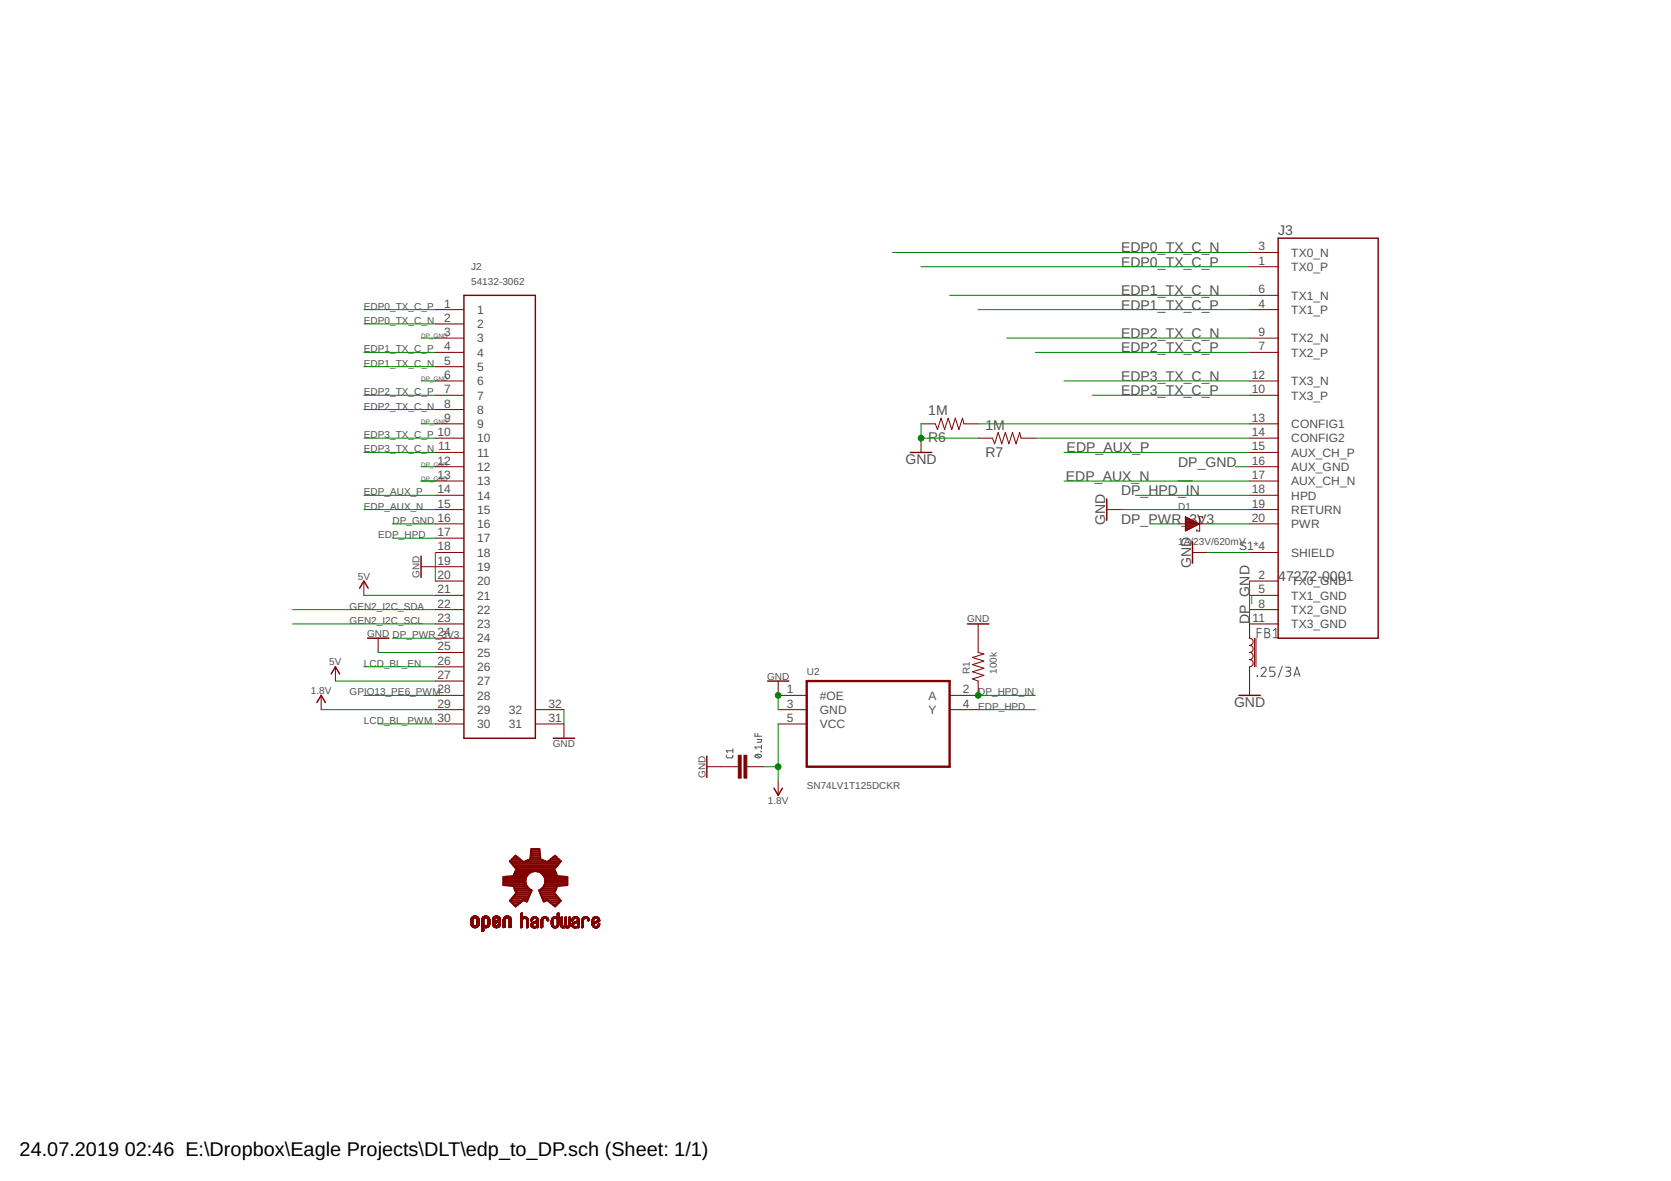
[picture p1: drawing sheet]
<svg xmlns="http://www.w3.org/2000/svg" width="297mm" height="210mm" viewBox="0 0 297 210" stroke-linecap="round" stroke-linejoin="round" font-family="sans-serif">
<g fill="none" stroke="#505050" stroke-width=".18">
<path d="M223.5 112.5h.7M224.2 118.9a.45 .45 0 0 1 .6-.3 .45 .45 0 0 1 .1 .7l-.7 .9h.9M224.2 111.7h-.7v1.6M224.9 111.7h.4a.37 .37 0 0 1 .4 .4 .37 .37 0 0 1-.4 .4 .44 .44 0 0 1 .4 .4 .44 .44 0 0 1-.4 .4h-.4zM224.9 112.5h.4M226.3 113.3h.9M226.3 112.1l.5-.4v1.6M226.6 118.6h-.9v.7h.6a.47 .47 0 0 1 .3 .5 .47 .47 0 0 1-.3 .4h-.6M227.9 118.4l-.7 2M228.5 118.6h.6a.36 .36 0 0 1 .3 .3 .36 .36 0 0 1-.3 .4h-.4M229 119.3a.46 .46 0 0 1 .4 .5 .46 .46 0 0 1-.4 .4h-.5M230.1 119.8h.9"/>
<path d="M129.1 134.2l.1 .4 .2 .1 .8-.1 .1-.4M130.3 133.1v.7M130.3 133.4h-1.2l.3 .4M134.2 130.3v.6h1.2M134.3 134.2a.65 .65 0 0 1 1 .3 .63 .63 0 0 1-.6 .2 .63 .63 0 0 1-.5-.4zM134.5 134.1l.6 .5M134.6 131.4h.8l-.1 .5h-.7M134.7 130.3v.6M135.3 133.5l.1 .1zM135.4 132.5v.6M135.4 132.8h-1.2l.3 .3M223.5 120.1l.1 .1z"/>
<path d="M230 120.2l.5-1.6 .6 1.6"/>
</g>
<path d="M143.4 121.1h25.4v15.2h-25.4z" fill="none" stroke="#800000" stroke-width=".42"/>
<g fill="none" stroke="#800000" stroke-width=".18">
<path d="M77.4 55h5.1M77.4 57.6h5.1M222.1 55h5.1M222.1 47.4h5.1M222.1 44.9h5.1M222.1 52.5h5.1M77.4 60.1h5.1M77.4 65.2h5.1M77.4 70.3h5.1M77.4 75.3h5.1M77.4 62.6h5.1M77.4 67.7h5.1"/>
<path d="M77.4 72.8h5.1M77.4 77.9h5.1M163.7 75.3h2.6l.3 1 .7-2 .6 2 .7-2 .6 2 .6-2 .7 2 .6-2 .2 1h2.6M163.7 77.9v2.5M173.9 77.9h2.5l.4 1 .6-2 .7 2 .6-2 .6 2 .7-2 .6 2 .7-2 .2 1h2.5M222.1 60.1h5.1M222.1 70.3h5.1M222.1 75.3h5.1M222.1 62.6h5.1M222.1 67.7h5.1M222.1 77.9h5.1M77.4 80.4h5.1"/>
<path d="M77.4 85.5h5.1M77.4 90.6h5.1M77.4 95.7h5.1M77.4 83h5.1M77.4 88h5.1M77.4 93.1h5.1M77.4 98.2h5.1M196.7 90.6h2.6M209.4 93.1h1.3M210.7 91.9h.1M210.7 91.8l2.6 1.3M210.7 91.8v2.6l2.6-1.3"/>
<path d="M210.7 94.3h.2M210.7 94.2h.4M210.7 94h.7M210.7 93.9h.9M210.7 93.8h1.2M210.7 93.7h1.4M210.7 93.6h1.6M210.7 93.5h1.9M210.7 93.3h2.1M210.7 93.2h2.4M210.7 93.1h2.5M210.7 93h2.2"/>
<path d="M210.7 92.8h2M210.7 92.7h1.7M210.7 92.6h1.5M210.7 92.5h1.3M210.7 92.4h1M210.7 92.2h.8M210.7 92.1h.5M210.7 92h.3M212 98.2h2.5M213.3 93.1h1.2M213.8 92.1v-.3h-.5v2.6h-.6v-.3M222.1 80.4h5.1"/>
<path d="M222.1 85.5h5.1M222.1 90.6h5.1M222.1 83h5.1M222.1 88h5.1M222.1 93.1h5.1M222.1 98.2h5.1M59.6 118.5v2.6M64.7 103.3v2.5M67.2 113.4v2.6M74.8 100.7h7.7M77.4 105.8h5.1M77.4 110.9h5.1"/>
<path d="M77.4 116h5.1M77.4 103.3h5.1M77.4 108.4h5.1M77.4 113.4h5.1M77.4 118.5h5.1M173.9 110.9v5.1l1 .2-2 .7 2 .6-2 .6 2 .7-2 .6 2 .6-2 .7 1 .4v2.5h-5.1M222.1 105.8h5.1M222.1 103.3h5.1M222.1 108.4h5.1M223 113.4v5.1M223.3 113.4v5.1M227.2 110.9h-5.1v2.5a.63 .63 0 0 1 .7 .7 .63 .63 0 0 1-.7 .6 .63 .63 0 0 1 .7 .6 .63 .63 0 0 1-.7 .7 .63 .63 0 0 1 .7 .6 .63 .63 0 0 1-.7 .6 .63 .63 0 0 1 .7 .7 .63 .63 0 0 1-.7 .6v5.1"/>
<path d="M57.1 123.6v2.5M77.4 123.6h5.1M77.4 126.1h5.1M77.4 128.7h5.1M77.4 121.1h5.1M95.2 126.1h5M95.2 128.7h5v2.5M125.6 136.3h5.6M132.8 136.3h3M138.3 121.1v2.5h5.1M138.3 126.1h5.1M138.3 128.7h5.1"/>
<path d="M138.3 138.8v2.6M168.8 126.1h5.1M83.7 164.3h.4M83.7 164.2h.4M83.7 164.1h.4M83.7 164h.4M83.7 163.9h.4M83.7 163.8h.4M83.7 163.7h.4M83.7 163.6h.4M83.7 163.5h.4M83.7 163.4h.4"/>
<path d="M83.7 164.4h.5M83.7 164.3h.5M83.7 163.3h.4M83.7 163.3h.5M83.8 164.5h.5M83.8 164.5h1.3M83.8 163.2h1.3M83.8 163.1h1.3M83.8 164.6h1.3M83.8 164.6h1.2M83.8 163.1h1.2M83.9 163h1.1"/>
<path d="M83.9 164.7h1M83.9 163h1M84 164.8h.9M84 162.9h.9M84.1 164.8h.7M84.1 162.9h.7M84.2 164.9h.5M84.2 162.8h.5M84.2 163.3h-.5M84.3 163.2h-.6M84.3 162.8h.3M84.3 164.9h.3"/>
<path d="M84.6 163.2h.5M84.6 164.4h.5M84.7 163.3h.4M84.7 163.3h.5M84.7 164.4h.5M84.8 163.4h.4M84.8 164.2h.4M84.8 164.1h.4M84.8 164h.4M84.8 163.9h.4M84.8 163.8h.4M84.8 163.7h.4"/>
<path d="M84.8 163.6h.4M84.8 163.5h.4M85 164.7h-1.1M85.1 164.5h-.5M85.2 164.4h-.5M85.2 164.3h-.4M85.6 165.4h.4M85.6 165.3h.4M85.6 165.2h.4M85.6 165.1h.4M85.6 165h.4M85.6 164.9h.4"/>
<path d="M85.6 164.6h1.4M85.6 164.5h1.4M85.6 164.5h.6M85.6 164.4h.5M85.6 164.3h.5M85.6 164.3h.4M85.6 164.2l.4 .1M85.6 164.2h.4M85.6 164.1h.4M85.6 164h.4M85.6 163.9h.4M85.6 163.8h.4"/>
<path d="M85.6 163.7h.4M85.6 163.6h.4M85.6 163.5h.4M85.6 163.4h.4M85.6 163.3h.5M85.7 165.6h.1M85.7 163.1l1.3 .1M85.7 163.1h1.3M85.8 163l1.2 .1M85.8 163h1.1M85.8 165.6h-.2M85.8 163h1"/>
<path d="M85.9 162.9h.9M86 165.5h-.4M86 162.9h.7M86.1 163.3l-.5 .1M86.1 162.8h.5M86.1 163.3h-.4M86.2 163.2h-.5M86.2 162.8h.3M86.2 164.9h.3M86.5 163.2h.5M86.6 164.4h.4M86.6 163.3h.4"/>
<path d="M86.6 164.9h-1M86.6 163.3h.5M86.6 163.3l.5 .1M86.7 164.3h.4M86.7 163.4h.4M86.7 164.2h.4M86.7 164.1h.4M86.7 164h.4M86.7 163.9h.4M86.7 163.8h.4M86.7 163.7h.4M86.7 163.6h.4"/>
<path d="M86.7 163.5h.4M86.7 164.8h-1.1M86.8 164.8h-1.2M86.8 164.7l-1.2 .1M86.9 164.7h-1.3M87 164.6l-1.4 .1M87 164.5l-1.4 .1M87 163.2h-1.3M87 164.5h-.5M87.1 164.4h-.5M87.1 164.3l-.5 .1M87.5 164.4h.6"/>
<path d="M87.5 164.4h.5M87.5 164.3h.5M87.5 164.3h.4M87.5 164.2h.4M87.5 163.7h.4M87.5 163.6h.4M87.5 163.5h.4M87.5 163.4h.4M87.5 163.4h.5M87.5 163.3h.5M87.6 164.5h.5M87.6 163.3h.5"/>
<path d="M87.6 164.5h1.3M87.6 163.2h1.3M87.6 163.1h1.3M87.7 164.6h1.2M87.7 163.1h1.2M87.7 164.6h1.1M87.7 164.7h1.1M87.7 163h1.1M87.8 164.7h1M87.8 163h1M87.8 164.8h.9M87.8 162.9h.9"/>
<path d="M87.9 164.8h.7M87.9 162.9h.7M87.9 163.5h-.4M88 164.2h-.5M88 162.8h.5M88 164.9h.5M88 163.3h-.5M88.1 164.1l-.6 .1M88.1 164.9h.3M88.1 164.1h-.6M88.1 163.7h.9M88.1 163.2h-.5"/>
<path d="M88.1 162.8h.3M88.2 163.6h.8M88.2 164.1h-.7M88.3 164h-.8M88.3 163.6h.7M88.4 163.6h.6M88.4 163.2h.5M88.4 164h-.9M88.5 163.3h.5M88.5 163.5h.5M88.5 163.9l-1 .1M88.6 164.3h.4"/>
<path d="M88.6 163.4h.4M88.6 164.2h.4M88.6 164.1h.4M88.6 163.9h-1.1M88.7 164.1h.3M88.8 164h.2M88.8 163.8l-1.3 .1M88.8 163.8h-1.3M88.9 164h.1M88.9 164.5h-.5M88.9 163.7l-1.4 .1M89 164.4h-.5"/>
<path d="M89 163.7h-1M89.4 164.8h.3M89.4 164.7h.4M89.4 164.6h.4M89.4 164.5h.4M89.4 164.4h.4M89.4 164.3h.4M89.4 164.2h.4M89.4 164.1h.4M89.4 164h.4M89.4 163.9h.4M89.4 163.8h.4"/>
<path d="M89.4 163.7h.4M89.4 163.6h.4M89.4 163.5h.4M89.4 163.4h.4M89.5 164.9h.1M89.5 163.2h1.3M89.6 163.1h1.2M89.6 163h1.1M89.7 163h1M89.7 162.9h.9M89.8 162.9h.8M89.8 164.8h-.4"/>
<path d="M89.8 164.7l-.4 .1M89.9 163.4h-.4M89.9 163.3l-.4 .1M89.9 163.3h-.4M89.9 162.8h.5M90 163.3h-.5M90 163.2h-.5M90 162.8h.3M90.3 163.2h.5M90.4 163.3h.5M90.5 163.3l.4 .1M90.5 164.8h.3"/>
<path d="M90.5 164.7h.4M90.5 164.6h.4M90.5 164.5h.4M90.5 164.4h.4M90.5 164.3h.4M90.5 164.2h.4M90.5 164.1h.4M90.5 164h.4M90.5 163.9h.4M90.5 163.8h.4M90.5 163.7h.4M90.5 163.6h.4"/>
<path d="M90.5 163.5h.4M90.5 163.4h.4M90.5 164.9h.2M90.9 164.8h-.4M92.6 164.9h.1M92.6 164.8h.2M92.6 164.7h.3M92.6 164.6h.3M92.6 164.5h.3M92.6 164.4h.3M92.6 164.3h.3M92.6 164.2h.3"/>
<path d="M92.6 164.1h.3M92.6 164h.3M92.6 163.9h.3M92.6 163.8h.3M92.6 163.7h.3M92.6 163.6h.3M92.6 163.5h.3M92.6 163.4h.3M92.6 163.3h.3M92.6 163.2h1.2M92.6 163.1l1.2 .1M92.6 163.1h1.1"/>
<path d="M92.6 163l1.1 .1M92.6 163h1M92.6 162.9l.3 .1M92.6 162.9h.3M92.6 162.8h.3M92.6 162.7h.3M92.6 162.6h.3M92.6 162.5h.3M92.6 162.4h.3M92.6 162.3h.3M92.7 162.3h.1M92.8 164.9h-.2"/>
<path d="M92.8 164.8h-.2M92.9 164.7l-.3 .1M92.9 163.4h-.3M93 163h.5M93 163.3h-.4M93.1 163.3h-.5M93.2 163.2h-.6M93.2 162.9h.1M93.3 163.2h.5M93.4 163.3h.5M93.5 163.3h.4M93.6 163.4h.3"/>
<path d="M93.6 163.5h.3M93.6 164.9h.1M93.6 164.8h.3M93.6 164.7h.3M93.6 164.6h.3M93.6 164.5h.3M93.6 164.4h.3M93.6 164.3h.3M93.6 164.2h.3M93.6 164.1h.3M93.6 164h.3M93.6 163.9h.3"/>
<path d="M93.6 163.8h.3M93.6 163.7h.3M93.6 163.6h.3M93.8 164.9h-.2M93.9 164.8h-.3M93.9 164.7l-.3 .1M94.4 164.5l.3 .1M94.4 164.5h.3M94.4 164.4h.3M94.4 163.7h.1M94.4 163.6h.2M94.4 163.6h.3"/>
<path d="M94.4 163.5h.3M94.4 164.6l.8 .1M94.4 164.6h.4M94.4 163.4h.4M94.4 164.7h.8M94.5 164.7l.7 .1M94.5 163.2h1.1M94.5 164.8h.8M94.6 164.8h.7M94.6 163.1h1M94.6 163.1h.9M94.6 164h1.1"/>
<path d="M94.6 163.7h-.2M94.7 164.9h.6M94.7 164.3l-.3 .1M94.7 163h.7M94.7 163.4l-.3 .1M94.7 164.3h-.3M94.7 163.4h-.3M94.7 164.9h.5M94.8 164.2l-.4 .1M94.8 163.9h.9M94.8 163h.6M94.8 163.3h-.4"/>
<path d="M94.8 164.2h-.4M94.9 165h.1M94.9 163.3h-.4M94.9 164.1l-.5 .1M95 164.9v.1M95 163.8h.7M95 163.2h-.5M95 165h.1M95 164.1h-.6M95 162.9h.1M95.1 163.8h.6M95.1 163.2h.6"/>
<path d="M95.1 164.1h-.6M95.2 163.7h.5M95.2 164h-.7M95.2 163.3h.5M95.3 163.7h.4M95.3 163.3h.4M95.3 164h-.7M95.3 163.3l.4 .1M95.4 163.6h.3M95.4 163.4h.3M95.4 164h.3M95.4 163.5h.3"/>
<path d="M95.4 164.8h.3M95.4 164.7h.3M95.4 164.6h.3M95.4 164.5h.3M95.4 164.4h.3M95.4 164.3h.3M95.4 164.2h.3M95.4 164.1h.3M95.5 164.9h.1M95.6 164.9h-.2M95.7 164.8h-.3M96.2 164.9h.1"/>
<path d="M96.2 164.8h.3M96.2 164.7h.3M96.2 164.6h.3M96.2 164.5h.3M96.2 164.4h.3M96.2 164.3h.3M96.2 164.2h.3M96.2 164.1h.3M96.2 164h.3M96.2 163.9h.3M96.2 163.8h.3M96.2 163.7h.3"/>
<path d="M96.2 163.6h.3M96.2 163.5h.3M96.2 163.4h.3M96.3 163.2h1.1M96.4 163.1l1 .1M96.4 164.9h-.2M96.4 163.1h1M96.4 163.1h.9M96.5 164.8h-.3M96.5 163h.7M96.5 163.5l-.3 .1M96.5 163.4h-.3"/>
<path d="M96.6 163.3l-.4 .1M96.6 163h.6M96.6 163.3h-.4M96.7 163.3h-.4M96.8 162.9h.1M96.8 163.2h-.5M96.9 163.2h.6M97 163.3h.5M97.1 163.3h.4M97.2 163.3h.3M97.2 163.4h.3M97.2 163.5h.3"/>
<path d="M97.3 163.6h.2M97.3 163.7h.2M97.5 163.6h-.2M97.6 163.5l-.3 .1M98 164.2h.3M98 164.1h.3M98 164h.3M98 163.9h.3M98 163.8h.3M98 163.7h.3M98 163.6h.3M98 164.4h.3"/>
<path d="M98 164.3h.3M98 163.5h.3M98 164.5h.4M98 163.3h.4M98.1 164.6h.4M98.1 164.5l.3 .1M98.1 164.6h1.2M98.1 164.7h1.1M98.1 163.2h1.3M98.2 163.1h1.2M98.2 164.8h.9M98.3 163.1h1.1"/>
<path d="M98.3 164.8h.8M98.3 163.5h-.3M98.3 163.4l-.3 .1M98.3 163h1.1M98.3 164.9h.7M98.4 163.4h-.4M98.4 163h.6M98.4 164.9h.5M98.4 163.3h-.3M98.5 163.3h-.4M98.6 164.9v.1M98.6 163.2h-.5"/>
<path d="M98.6 162.9h.1M98.7 164.9v.1M98.7 165h.1M98.7 163.2h.7M98.8 163.3h.6M98.9 164.6h.4M98.9 163.3h.5M99 163.3h.4M99 164.5h.3M99 163.4h.4M99 164.4h.4M99 163h.4"/>
<path d="M99.1 164.3h.3M99.1 164.2h.3M99.1 164.1h.3M99.1 164h.3M99.1 163.9h.3M99.1 163.8h.3M99.1 163.7h.3M99.1 163.6h.3M99.1 163.5h.3M99.1 162.9h.3M99.1 162.8h.3M99.1 162.7h.3"/>
<path d="M99.1 162.6h.3M99.1 162.5h.3M99.1 162.4h.3M99.1 162.3h.3M99.2 162.3h.2M99.3 164.6h-.4M99.3 164.5h-.3M99.4 164.4h-.4M99.6 164.4h.3M99.6 164.3h.3M99.6 164.2h.3M99.6 164.1h.3"/>
<path d="M99.6 164h.3M99.6 163.9h.3M99.6 163.8h.3M99.6 163.7h.3M99.6 163.6h.3M99.6 163.5h.3M99.6 163.4h.3M99.6 163.3h.3M99.6 163.2h.3M99.6 163.1h.3M99.7 164.6h.3M99.7 164.5l.3 .1"/>
<path d="M99.7 164.5h.3M99.7 164.5h.2M99.7 163h.2M99.7 164.6h1.6M99.7 164.7h1.6M99.8 164.8h1.4M99.8 163h.1M99.9 164.9h.5M100.1 165h.1M100.2 164.9v.1M100.2 164.6h.5M100.3 164.6h.4"/>
<path d="M100.3 164.5h.3M100.3 164.4h.3M100.3 164.3h.3M100.3 164.2h.3M100.3 164.1h.3M100.3 164h.3M100.3 163.9h.3M100.4 163.8h.2M100.4 163.7h.2M100.4 163.6h.2M100.4 163.5h.2M100.4 163.4h.2"/>
<path d="M100.4 163.3h.2M100.4 163.2h.2M100.4 163.1h.2M100.4 163h.2M100.5 163h.1M100.6 164.9h.5M100.6 164.9h.4M100.9 165h.1M100.9 164.6h.4M101 164.5h.3M101 164.4h.3M101.1 164.4h.2"/>
<path d="M101.1 164.3h.2M101.1 164.2h.2M101.1 164.1h.2M101.1 164h.2M101.1 163.9h.2M101.1 163.8h.2M101.1 163.7h.2M101.1 163.6h.2M101.1 163.5h.2M101.1 163.4h.2M101.1 163.3h.2M101.1 163.2h.2"/>
<path d="M101.1 163.1h.2M101.1 163h.2M101.2 163h.1M101.3 164.7h-1.6M101.6 164.5h.4M101.6 164.5h.3M101.6 164.4h.3M101.6 164.3h.3M101.6 163.7h.1M101.6 163.6h.3M101.6 163.5h.3M101.6 164.6h.4"/>
<path d="M101.6 163.4h.3M101.7 164.6l.8 .1M101.7 164.7h.8M101.7 163.3h.4M101.7 164.7l.8 .1M101.8 164.8h.7M101.8 163.1l1 .1M101.8 163.7h-.2M101.8 163.1h1M101.9 163.1h.8M101.9 163.6h-.3M101.9 164.9h.6"/>
<path d="M101.9 163h.8M102 164.9h.5M102 164.3h-.4M102 163.4h-.4M102 163.9h1M102 164.2l-.4 .1M102 163.3l-.3 .1M102 163h.6M102.1 163.3h-.4M102.1 164.2h-.5M102.2 165h.1M102.2 164.1l-.5 .1"/>
<path d="M102.2 163.8h.8M102.2 163.2h-.5M102.3 164.1h-.6M102.3 162.9h.1M102.3 163.8h.7M102.4 163.2h.5M102.4 164.1h-.7M102.4 163.7h.6M102.5 163.3h.4M102.5 164h-.7M102.6 163.7h.4M102.6 164h-.8"/>
<path d="M102.6 163.3h.3M102.6 163.6h.4M102.6 163.4h.4M102.7 163.4h.3M102.7 164h.3M102.7 163.6h.3M102.7 163.5h.3M102.7 164.9h.1M102.7 164.7h.3M102.7 164.6h.3M102.7 164.5h.3M102.7 164.4h.3"/>
<path d="M102.7 164.3h.3M102.7 164.2h.3M102.7 164.1h.3M102.8 163.2h-1M102.9 164.9h-.2M103 164.8h-.3M103 163.9l-1.1 .1M103.4 164.9h.1M103.4 164.8h.3M103.4 164.7h.3M103.4 164.6h.3M103.4 164.5h.3"/>
<path d="M103.4 164.4h.3M103.4 164.3h.3M103.4 164.2h.3M103.4 164.1h.3M103.4 164h.3M103.4 163.9h.3M103.4 163.8h.3M103.4 163.7h.3M103.4 163.6h.3M103.4 163.4h.4M103.5 163.2h1.2M103.6 164.9h-.2"/>
<path d="M103.6 163.1h1M103.7 163.1h.9M103.7 164.8h-.3M103.7 163.5l-.3 .1M103.7 163.5h-.3M103.7 163h.8M103.8 163.4h-.3M103.8 163h.6M103.8 163.3l-.3 .1M103.9 163.3h-.4M104.1 163.2h-.6M104.1 162.9h.1"/>
<path d="M104.2 163.2h.5M104.3 163.3h.4M104.4 163.3h.3M104.4 163.3h.4M104.4 163.4h.4M104.5 163.5h.3M104.5 163.4h.3M104.5 163.7h.2M104.5 163.6h.3M104.8 163.6h-.3M105.2 164.4h.4M105.2 164.3h.3"/>
<path d="M105.2 164.2h.4M105.2 163.9h1.2M105.2 163.8l.4 .1M105.2 163.8h.3M105.2 163.7h.3M105.2 163.6h.3M105.2 163.5h.3M105.3 164.5h.3M105.3 164.4h.3M105.3 163.4h.3M105.3 164.5l.4 .1M105.3 164.6h.4"/>
<path d="M105.3 164.6l1.2 .1M105.4 163.2h1.1M105.4 164.7h1.1M105.4 163.1l1 .1M105.5 163.1h.9M105.5 164.8h.9M105.5 164.8h.8M105.5 163h.8M105.6 164.3h-.4M105.6 163.5h-.4M105.6 164.9h.6M105.6 163.3l-.3 .1"/>
<path d="M105.6 163h.6M105.7 164.9h.5M105.7 164.2h-.5M105.7 163.3h-.4M105.8 165h.1M105.8 164.1l-.6 .1M105.8 163.8h.8M105.9 164.1h-.7M105.9 163.2h-.6M105.9 162.9h.1M105.9 164.9l.1 .1M105.9 163.8h.7"/>
<path d="M106 164.1h-.8M106 163.2h.5M106 164h-.8M106.1 163.7h.5M106.1 163.3h.4M106.2 164h-1M106.2 163.3h.4M106.2 164.6h.3M106.2 163.6h.4M106.2 163.4h.4M106.3 164.5h.3M106.3 163.9l-1.1 .1"/>
<path d="M106.3 163.6h.3M106.3 163.4h.3M106.3 164.4h.3M106.3 163.5h.3M106.3 164.3h.3M106.3 163.5l.3 .1M106.3 164.2h.3M106.4 164.2h.2M106.4 164.7h-1M106.5 164.1h.1M106.5 164.6h-.4M106.5 163.8l-.8 .1"/>
<path d="M106.6 164.5h-.4M106.6 164.4h-.3M106.6 163.7h-.6"/>
</g>
<g fill="none" stroke="#800000" stroke-width=".25">
<path d="M82.5 52.5h12.7v78.7h-12.7zM227.2 42.3h17.8v71.1h-17.8zM74.8 98.8v3.8M161.8 80.4h3.8M196.7 88.7v3.8M212 96.3v3.8M58.9 119.8l.7-1.3 .8 1.3M63.9 104.5l.8-1.2 .7 1.2M65.3 113.4h3.8M172 110.9h3.8M56.3 124.9l.8-1.3 .7 1.3M98.3 131.2h3.9"/>
<path d="M125.6 134.4v3.8M136.4 121.1h3.8M220.2 123.6h3.8M137.6 140.1l.7 1.3 .8-1.3"/>
</g>
<g fill="#800000" stroke="#800000" stroke-width=".18">
<path d="M132.2 134.2h.6v4.1h-.6z"/>
<path d="M131.2 134.2h.5v4.1h-.5z"/>
</g>
<g fill="none" stroke="#800000" stroke-width=".38">
<path d="M89.5 157.3l1.8 .2 .3 .8M89.5 157.3h4M89.5 156.9h3.9M89.5 156.6h3.9M89.5 156.2h3.9M89.8 155.9h3.7M90.7 153.1l1-1 1.4 1.2 1.2-.5 .2-1.9h1.4l.2 1.9 1.1 .5 1.5-1.2 1 1-1.2 1.4 .5 1.2 1.8 .2v1.4M90.7 153.1l1.1 1.4-.5 1.2-1.8 .2v1.4M90.7 153.1h2.2M91 153.4h8.4M91 159.7h2.9M91 152.7h1.4"/>
<path d="M91.2 153.8h7.9M91.3 159.4h2.7M91.4 157.6h2.3M91.4 152.4h.6M91.4 155.5h2.3M91.5 158h2.5M91.5 155.2h2.6M91.5 154.1h7.3M91.6 159h2.6M91.6 158.3h2.8M91.7 154.8h7M91.8 154.5h6.7"/>
<path d="M91.8 158.7h2.5M93.4 153.1h3.5M93.8 155.5a1.78 1.78 0 0 0 .7 2.7l-.8 2-.6-.3-1.4 1.2-1-1 1.1-1.4-.2-.4M94.3 152.7h1.8M94.3 152.4h1.7M94.4 152h1.6M94.4 151.7h1.5M94.4 151.3h1.5M94.5 151h1.4M95 154.8l-.8 .3-.4 .4M95.3 154.8l.6 .2 .7 .5M95.9 158.3h2.8"/>
<path d="M96 158.7h2.5M96.2 159h2.6M96.2 155.2h2.6M96.3 159.4h2.8M96.3 158h2.5M96.5 159.7h2.8M96.6 155.5l.3 .5v.9M96.6 155.5h2.3M96.6 157.6h2.4M96.8 155.9h3.7M96.8 157.3h4M96.9 156.2h3.9"/>
<path d="M96.9 156.9l-.3 .8-.8 .5 .9 2 .5-.3 1.5 1.2 1-1-1.2-1.4 .2-.4M96.9 156.9h3.9M96.9 156.6h3.9M97.5 153.1h2.2M97.9 152.7h1.4M98.3 152.4h.7M100.8 157.3l-1.8 .2-.3 .8M90.7 160.1h2.2M91 160.4h1.5M91.3 160.8h.8M93.3 160.1h.4M96.6 160.1h.4"/>
<path d="M97.4 160.1h2.2M97.8 160.4h1.6M98.3 160.8h.7"/>
</g>
<g fill="none" stroke="#008000" stroke-width=".18">
<path d="M64.7 57.6h12.7M64.7 55h12.7M158.6 44.9h63.5M163.7 47.4h58.4M168.8 52.5h53.3M173.9 55h48.2M64.7 77.9h12.7M64.7 65.2h12.7M64.7 62.6h12.7M64.7 72.8h12.7M64.7 70.3h12.7M74.8 60.1h2.6"/>
<path d="M74.8 67.7h2.6M74.8 75.3h2.6M163.7 75.3v2.6h10.2M173.9 75.3h48.2M179 60.1h43.1M184 77.9h38.1M184 62.6h38.1M189.1 67.7h33M194.2 70.3h27.9M64.7 90.6h12.7M64.7 88h12.7M64.7 80.4h12.7"/>
<path d="M69.8 95.7h7.6M69.8 93.1h7.6M74.8 85.5h2.6M74.8 83h2.6M77.4 98.2v5.1M189.1 85.5h33M189.1 80.4h33M199.3 90.6h22.8M201.8 88h20.3M204.4 93.1h5M214.5 98.2h7.6M214.5 93.1h7.6"/>
<path d="M219.6 83h2.5M52 110.9h25.4M52 108.4h25.4M64.7 105.8h12.7M64.7 118.5h12.7M67.2 116h10.2M69.8 113.4h7.6M222.1 103.3v7.6M57.1 126.1h20.3M59.6 121.1h17.8M64.7 123.6h12.7M67.2 128.7h10.2"/>
<path d="M100.2 126.1v2.6M135.8 136.3h2.5M138.3 123.6v2.5M138.3 128.7v10.1M173.9 126.1h10.1M173.9 123.6h10.1"/>
</g>
<g fill="#008000" stroke="#008000" stroke-width=".18">
<circle cx="138.3" cy="123.6" r=".51"/>
<circle cx="163.7" cy="77.9" r=".51"/>
<circle cx="138.3" cy="136.3" r=".51"/>
<circle cx="173.9" cy="123.6" r=".51"/>
</g>
<g font-size="3.5">
<text x="3.5" y="205.4">24.07.2019</text>
<text x="22.2" y="205.4">02:46 E:\Dropbox\Eagle Projects\DLT\edp_to_DP.sch (Sheet: 1/1)</text>
</g>
<g font-size="2.5" fill="#505050">
<text x="227.2" y="41.8">J3</text>
<text x="199.3" y="44.9">EDP0_TX_C_N</text>
<text x="199.3" y="47.4">EDP0_TX_C_P</text>
<text x="199.3" y="52.5">EDP1_TX_C_N</text>
<text x="199.3" y="55">EDP1_TX_C_P</text>
<text x="199.3" y="60.1">EDP2_TX_C_N</text>
<text x="199.3" y="62.6">EDP2_TX_C_P</text>
<text x="199.3" y="67.7">EDP3_TX_C_N</text>
<text x="199.3" y="70.3">EDP3_TX_C_P</text>
<text x="165" y="73.8">1M</text>
<text x="175.2" y="76.4">1M</text>
<text x="161" y="82.4">GND</text>
<text x="165" y="78.6">R6</text>
<text x="175.2" y="81.2">R7</text>
<text x="189.6" y="80.4">EDP_AUX_P</text>
<text x="209.4" y="83">DP_GND</text>
<text x="189.5" y="85.5">EDP_AUX_N</text>
<text x="199.3" y="88">DP_HPD_IN</text>
<text x="196.5" y="93.3" transform="rotate(-90 196.5 93.3)">GND</text>
<text x="199.3" y="93.1">DP_PWR_3V3</text>
<text x="211.7" y="101" transform="rotate(-90 211.7 101)">GND</text>
<text x="227.2" y="103.3">47272-0001</text>
<text x="222.1" y="110.9" transform="rotate(-90 222.1 110.9)">DP_GND</text>
<text x="219.4" y="125.6">GND</text>
</g>
<g font-size="2.1" fill="#505050">
<text x="223.7" y="47.1">1</text>
<text x="223.7" y="44.5">3</text>
<text x="229.5" y="45.6">TX0_N</text>
<text x="223.7" y="52.1">6</text>
<text x="229.5" y="48.2">TX0_P</text>
<text x="229.5" y="53.2">TX1_N</text>
<text x="78.9" y="54.7">1</text>
<text x="78.9" y="59.7">3</text>
<text x="78.9" y="57.2">2</text>
<text x="84.8" y="55.8">1</text>
<text x="84.8" y="58.3">2</text>
<text x="223.7" y="54.7">4</text>
<text x="223.7" y="59.7">9</text>
<text x="229.5" y="55.8">TX1_P</text>
<text x="78.9" y="64.8">5</text>
<text x="78.9" y="62.3">4</text>
<text x="84.8" y="60.9">3</text>
<text x="84.8" y="65.9">5</text>
<text x="84.8" y="63.4">4</text>
<text x="223.7" y="62.3">7</text>
<text x="229.5" y="63.4">TX2_P</text>
<text x="229.5" y="60.9">TX2_N</text>
<text x="78.9" y="69.9">7</text>
<text x="78.9" y="67.4">6</text>
<text x="84.8" y="71">7</text>
<text x="84.8" y="68.5">6</text>
<text x="222.5" y="69.9">10</text>
<text x="222.5" y="67.4">12</text>
<text x="229.5" y="71">TX3_P</text>
<text x="229.5" y="68.5">TX3_N</text>
<text x="77.8" y="77.5">10</text>
<text x="78.9" y="75">9</text>
<text x="78.9" y="72.4">8</text>
<text x="84.8" y="76.1">9</text>
<text x="84.8" y="73.6">8</text>
<text x="222.5" y="75">13</text>
<text x="222.5" y="77.5">14</text>
<text x="229.5" y="76.1">CONFIG1</text>
<text x="77.8" y="82.6">12</text>
<text x="77.9" y="80.1">11</text>
<text x="84.8" y="81.2">11</text>
<text x="84.8" y="78.6">10</text>
<text x="84.8" y="83.7">12</text>
<text x="222.5" y="80.1">15</text>
<text x="222.5" y="82.6">16</text>
<text x="229.5" y="78.6">CONFIG2</text>
<text x="229.5" y="81.2">AUX_CH_P</text>
<text x="229.5" y="83.7">AUX_GND</text>
<text x="77.8" y="85.1">13</text>
<text x="77.8" y="87.7">14</text>
<text x="84.8" y="86.3">13</text>
<text x="84.8" y="88.8">14</text>
<text x="222.5" y="85.1">17</text>
<text x="222.5" y="87.7">18</text>
<text x="229.5" y="86.3">AUX_CH_N</text>
<text x="229.5" y="88.8">HPD</text>
<text x="77.8" y="90.2">15</text>
<text x="77.8" y="95.3">17</text>
<text x="77.8" y="92.8">16</text>
<text x="84.8" y="91.3">15</text>
<text x="84.8" y="93.9">16</text>
<text x="222.5" y="90.2">19</text>
<text x="222.5" y="92.8">20</text>
<text x="229.5" y="91.3">RETURN</text>
<text x="229.5" y="93.9">PWR</text>
<text x="77.8" y="100.4">19</text>
<text x="77.8" y="97.8">18</text>
<text x="84.8" y="96.4">17</text>
<text x="84.8" y="101.5">19</text>
<text x="84.8" y="99">18</text>
<text x="220.3" y="97.8">S1*4</text>
<text x="229.5" y="99">SHIELD</text>
<text x="77.8" y="105.5">21</text>
<text x="77.8" y="102.9">20</text>
<text x="77.8" y="108">22</text>
<text x="84.8" y="106.6">21</text>
<text x="84.8" y="104">20</text>
<text x="223.7" y="102.9">2</text>
<text x="223.7" y="105.5">5</text>
<text x="223.7" y="108">8</text>
<text x="229.5" y="104">TX0_GND</text>
<text x="229.5" y="106.6">TX1_GND</text>
<text x="77.8" y="110.5">23</text>
<text x="77.8" y="113.1">24</text>
<text x="84.8" y="111.7">23</text>
<text x="84.8" y="109.1">22</text>
<text x="222.7" y="110.5">11</text>
<text x="229.5" y="109.1">TX2_GND</text>
<text x="229.5" y="111.7">TX3_GND</text>
<text x="77.8" y="115.6">25</text>
<text x="77.8" y="118.2">26</text>
<text x="84.8" y="116.7">25</text>
<text x="84.8" y="114.2">24</text>
<text x="84.8" y="119.3">26</text>
<text x="77.8" y="120.7">27</text>
<text x="77.8" y="125.8">29</text>
<text x="77.8" y="123.2">28</text>
<text x="84.8" y="121.8">27</text>
<text x="84.8" y="124.3">28</text>
<text x="97.5" y="125.8">32</text>
<text x="139.9" y="123.2">1</text>
<text x="139.9" y="125.8">3</text>
<text x="145.7" y="124.3">#OE</text>
<text x="165.1" y="124.3">A</text>
<text x="171.1" y="123.2">2</text>
<text x="171.1" y="125.8">4</text>
<text x="77.8" y="128.3">30</text>
<text x="84.8" y="126.9">29</text>
<text x="84.8" y="129.4">30</text>
<text x="90.5" y="129.4">31</text>
<text x="90.5" y="126.9">32</text>
<text x="97.5" y="128.3">31</text>
<text x="139.9" y="128.3">5</text>
<text x="145.7" y="126.9">GND</text>
<text x="145.7" y="129.4">VCC</text>
<text x="165.1" y="126.9">Y</text>
</g>
<g font-size="1.8" fill="#505050">
<text x="83.7" y="50.6">54132-3062</text>
<text x="83.7" y="48">J2</text>
<text x="64.7" y="57.6">EDP0_TX_C_N</text>
<text x="64.7" y="55">EDP0_TX_C_P</text>
<text x="64.7" y="65.2">EDP1_TX_C_N</text>
<text x="64.7" y="62.6">EDP1_TX_C_P</text>
<text x="64.7" y="70.3">EDP2_TX_C_P</text>
<text x="64.7" y="72.8">EDP2_TX_C_N</text>
<text x="64.7" y="77.9">EDP3_TX_C_P</text>
<text x="64.7" y="80.4">EDP3_TX_C_N</text>
<text x="64.7" y="88">EDP_AUX_P</text>
<text x="64.7" y="90.6">EDP_AUX_N</text>
<text x="67.2" y="95.7">EDP_HPD</text>
<text x="69.8" y="93.1">DP_GND</text>
<text x="209.4" y="90.6">D1</text>
<text x="209.4" y="96.9">1A/</text>
<text x="212.1" y="96.9">23V/620mV</text>
<text x="63.6" y="103">5V</text>
<text x="74.6" y="102.7" transform="rotate(-90 74.6 102.7)">GND</text>
<text x="62.2" y="110.9">GEN2_I2C_SCL</text>
<text x="62.2" y="108.3">GEN2_I2C_SDA</text>
<text x="65.2" y="113.2">GND DP_PWR_3V3</text>
<text x="171.9" y="110.6">GND</text>
<text x="58.5" y="118.3">5V</text>
<text x="64.7" y="118.5">LCD_BL_EN</text>
<text x="172.4" y="119.8" transform="rotate(-90 172.4 119.8)">R1</text>
<text x="177.2" y="119.8" transform="rotate(-90 177.2 119.8)">100k</text>
<text x="55.3" y="123.3">1.8V</text>
<text x="62.2" y="123.6">GPIO13_PE6_PWM</text>
<text x="136.3" y="120.8">GND</text>
<text x="143.4" y="120">U2</text>
<text x="173.9" y="123.6">DP_HPD_IN</text>
<text x="64.7" y="128.7">LCD_BL_PWM</text>
<text x="173.9" y="126.1">EDP_HPD</text>
<text x="98.3" y="132.7">GND</text>
<text x="125.4" y="138.3" transform="rotate(-90 125.4 138.3)">GND</text>
<text x="136.5" y="142.9">1.8V</text>
<text x="143.4" y="140.3">SN74LV1T125DCKR</text>
</g>
<g font-size="1.1" fill="#505050">
<text x="74.9" y="60.1">DP_GND</text>
<text x="74.9" y="67.7">DP_GND</text>
<text x="74.9" y="75.3">DP_GND</text>
<text x="74.9" y="83">DP_GND</text>
<text x="74.9" y="85.5">DP_GND</text>
</g>
</svg>
